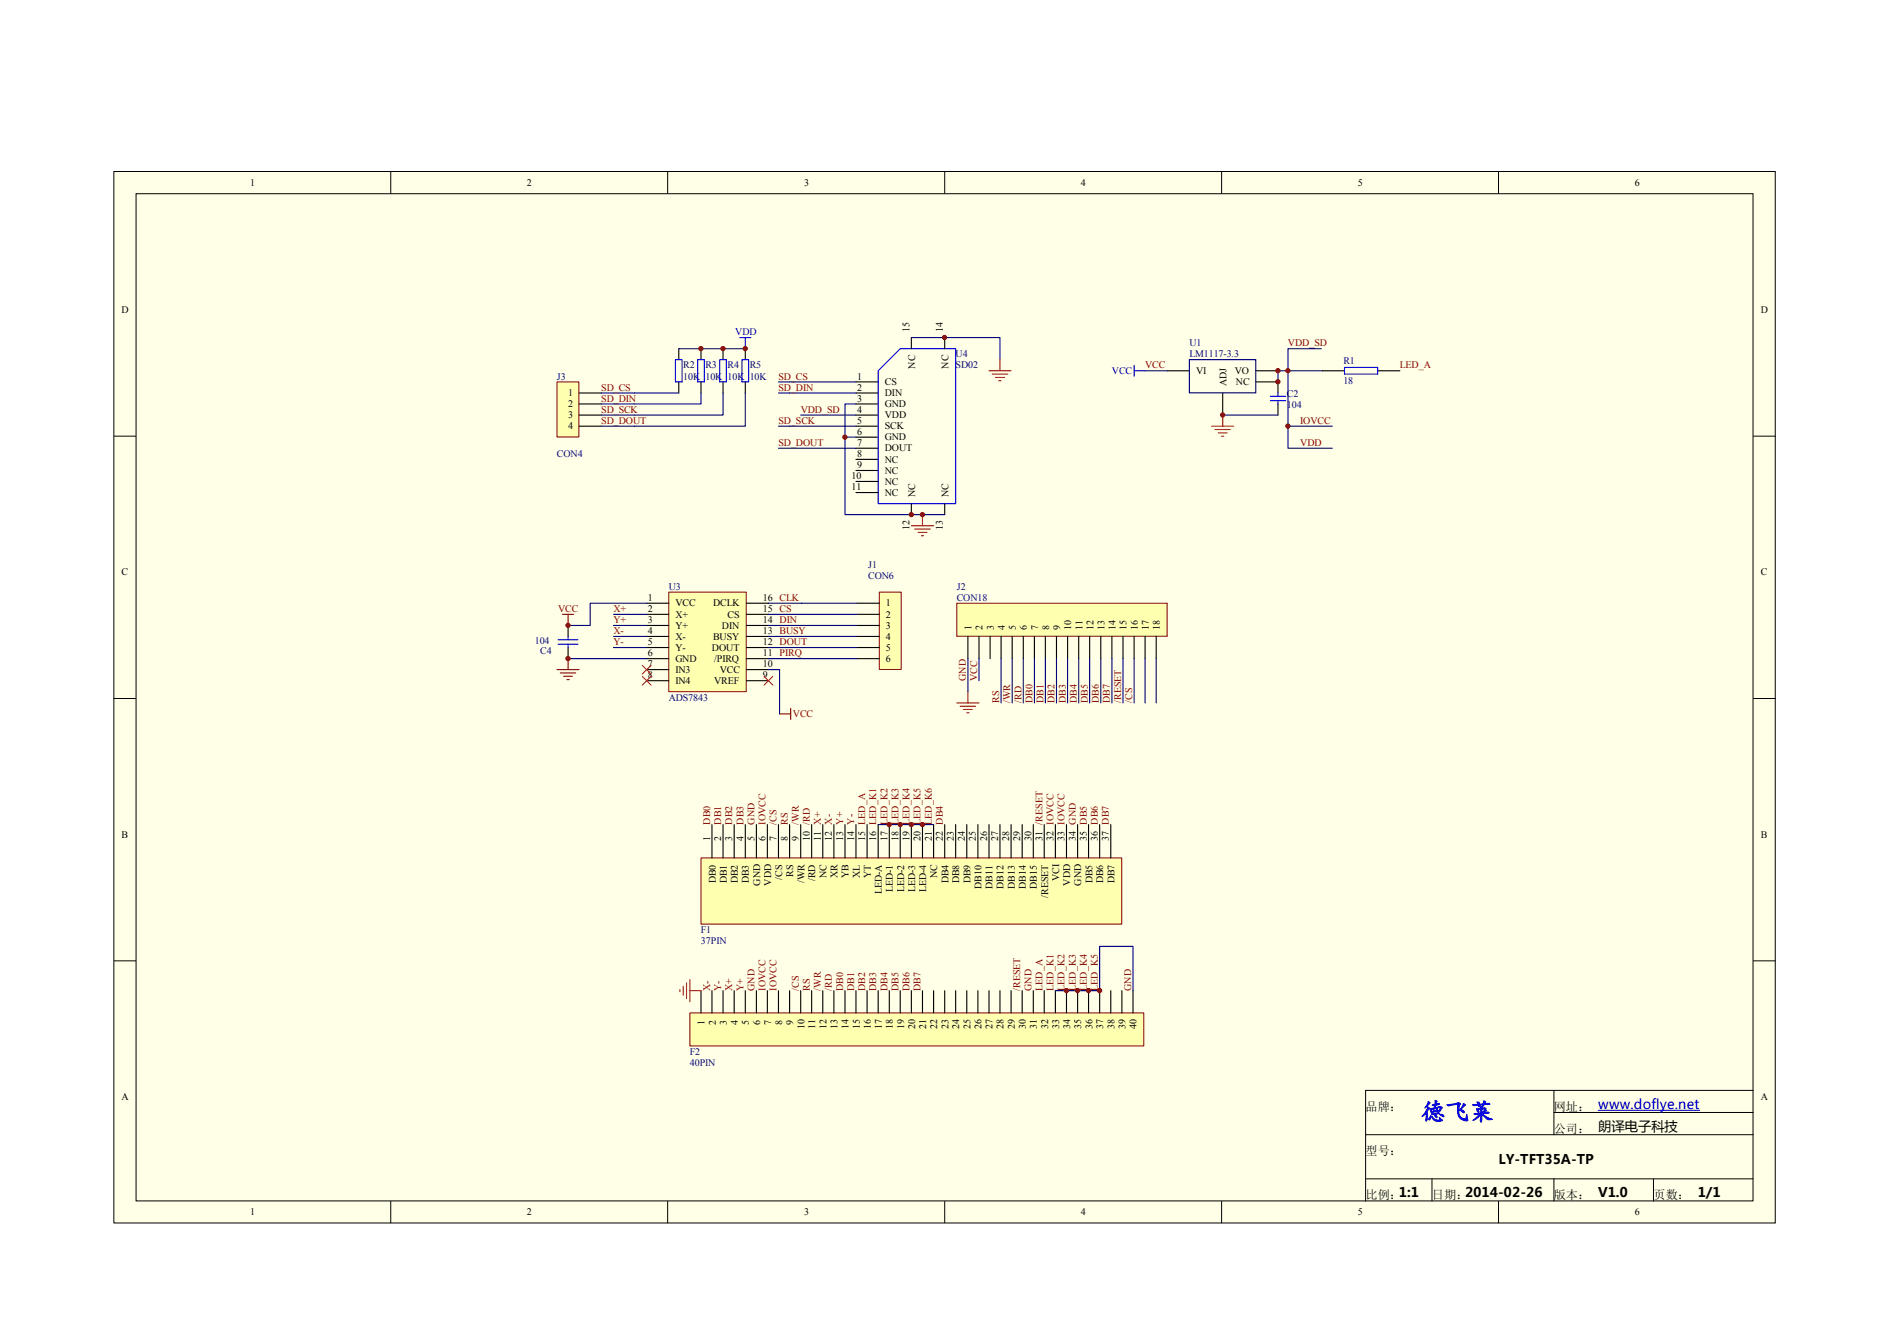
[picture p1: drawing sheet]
<svg xmlns="http://www.w3.org/2000/svg" width="420mm" height="297mm" viewBox="0 0 420 297" stroke-linecap="round" stroke-linejoin="round" font-family="sans-serif">
<path d="M25.3 38.1h369.1v233.6h-369.1z" fill="#ffffe8"/>
<g fill="none" stroke="#000" stroke-width=".22">
<path d="M25.3 38.1h369.1v233.6h-369.1zM86.8 38.1v4.9M148.3 38.1v4.9M209.9 38.1v4.9M271.4 38.1v4.9M333 38.1v4.9M30.2 43h359.3v223.8h-359.3zM25.3 96.9h4.9M389.5 96.9h5M25.3 155.2h4.9M389.5 155.2h5M25.3 213.5h4.9"/>
<path d="M389.5 213.5h5M86.8 266.8v4.9M148.3 266.8v4.9M209.9 266.8v4.9M271.4 266.8v4.9M333 266.8v4.9"/>
</g>
<path d="M212.6 134.1h46.7v7.3h-46.7z" fill="#ffffb0"/>
<path d="M212.6 134h46.7v7.4h-46.7z" fill="none" stroke="#800000" stroke-width=".22"/>
<g fill="none" stroke="#000" stroke-width=".25">
<path d="M259.4 82.4h4.9M271.7 87.3v4.9M279 82.4h5M279 84.8h5v2.5M284 89.7v2.5M215.1 141.4v4.9M217.5 141.4v4.9M220 141.4v4.9M222.4 141.4v4.9M224.9 141.4v4.9M227.4 141.4v4.9M229.8 141.4v4.9"/>
<path d="M232.3 141.4v4.9M234.7 141.4v4.9M237.2 141.4v4.9M239.7 141.4v4.9M242.1 141.4v4.9M244.6 141.4v4.9M247.1 141.4v4.9M249.5 141.4v4.9M252 141.4v4.9M254.4 141.4v4.9M256.9 141.4v4.9"/>
</g>
<path d="M212.6 156.2h4.9M213.3 156.9h3.5M214.1 157.6h1.9M214.8 158.4h.5M215.1 153.7v2.5" fill="none" stroke="#f00" stroke-width=".25"/>
<g fill="none" stroke="#000080" stroke-width=".25">
<path d="M264.3 79.9h14.7v7.4h-14.7zM254.4 82.4h5M284 82.4h9.8M215.1 146.3v7.4M217.5 146.3v4.9M222.4 146.3v9.9M224.9 146.3v9.9M227.4 146.3v9.9M229.8 146.3v9.9M232.3 146.3v9.9M234.7 146.3v9.9M237.2 146.3v9.9"/>
<path d="M239.7 146.3v9.9M242.1 146.3v9.9M244.6 146.3v9.9M247.1 146.3v9.9M249.5 146.3v9.9M252 146.3v9.9M254.4 146.3v9.9M256.9 146.3v9.9"/>
</g>
<path d="M282.3 89h3.4M282.3 88.1h3.4M284 87.3v.8M284 89v.7" fill="none" stroke="#00f" stroke-width=".25"/>
<path d="M148.6 131.6h17.2v22.1h-17.2z" fill="#ffffb0"/>
<path d="M148.6 131.6h17.2v22.1h-17.2z" fill="none" stroke="#800000" stroke-width=".22"/>
<g fill="none" stroke="#000" stroke-width=".25">
<path d="M293.8 82.4h4.9M306.1 82.4h4.9M126.2 139v2.4M143.7 134h4.9M143.7 136.5h4.9M143.7 139h4.9M165.8 134h4.9M165.8 136.5h4.9M165.8 139h4.9M126.2 143.9v2.4M143.7 141.4h4.9M143.7 143.9h4.9"/>
<path d="M143.7 146.3h4.9M143.7 148.8h4.9M143.7 151.2h4.9M165.8 141.4h4.9M165.8 143.9h4.9M165.8 146.3h4.9M165.8 148.8h4.9M165.8 151.2h4.9"/>
</g>
<path d="M136.3 136.5h7.4M136.3 139h7.4M170.7 136.5h7.5M170.7 139h7.5M170.7 134h7.5M136.3 141.4h7.4M136.3 143.9h7.4M170.7 148.8h2.5v9.8M170.7 141.4h7.5M170.7 143.9h7.5M170.7 146.3h19.7" fill="none" stroke="#000080" stroke-width=".25"/>
<path d="M298.7 81.6h7.4v1.5h-7.4zM124 143.1h4.4M124 142.1h4.4M126.2 141.4v.7M126.2 143.1v.8" fill="none" stroke="#00f" stroke-width=".25"/>
<path d="M125 136.5h2.4M126.2 136.5v2.5M123.8 148.8h4.9M124.5 149.5h3.4M125.2 150.2h2M126 151h.5M126.2 146.3v2.5M173.2 158.6h2.5M175.7 157.4v2.4" fill="none" stroke="#800000" stroke-width=".25"/>
<path d="M142.7 147.8l2 2M142.7 150.2l2 2M144.7 147.8l-2 2M144.7 150.2l-2 2M169.8 150.2l1.9 2M171.7 150.2l-1.9 2" fill="none" stroke="#f00" stroke-width=".22"/>
<path d="M195.4 131.6h4.8v17.1h-4.8z" fill="#ffffb0"/>
<path d="M195.4 131.6h4.8v17.1h-4.8z" fill="none" stroke="#800000" stroke-width=".22"/>
<g fill="none" stroke="#000" stroke-width=".25">
<path d="M202.5 75v2.5M209.9 75v2.5M190.2 84.8h4.9M190.2 87.3h4.9M190.2 89.7h4.9M190.2 92.2h4.9M190.2 94.7h4.9M190.2 97.1h4.9M190.2 99.6h4.9M190.2 102.1h4.9M190.2 104.5h4.9M190.2 107h4.9"/>
<path d="M190.2 109.4h4.9M202.5 111.9v2.4M209.9 111.9v2.4M190.4 134h5M190.4 136.5h5M190.4 139h5M190.4 141.4h5M190.4 143.9h5M190.4 146.3h5"/>
</g>
<path d="M202.5 75h19.7v4.9M173 99.6h17.2M175.4 84.8h14.8M175.4 87.3h14.8M177.9 92.2h12.3M187.7 97.1v17.2h22.2M190.2 89.7h-2.5v7.4h2.5M178.2 134h12.2M178.2 136.5h12.2M178.2 139h12.2M178.2 141.4h12.2M178.2 143.9h12.2" fill="none" stroke="#000080" stroke-width=".25"/>
<path d="M195.1 82.4l4.9-4.9h12.3v34.4h-17.2z" fill="none" stroke="#00f" stroke-width=".25"/>
<path d="M222.2 79.9v2.5M219.7 82.4h4.9M220.5 83.1h3.4M221.2 83.9h2M221.9 84.6h.5M202.5 116.8h4.9M203.2 117.5h3.5M204 118.3h2M204.7 119h.5M205 114.3v2.5" fill="none" stroke="#f00" stroke-width=".25"/>
<path d="M123.8 84.9h4.8v12.2h-4.8z" fill="#ffffb0"/>
<path d="M123.8 84.8h4.8v12.3h-4.8z" fill="none" stroke="#800000" stroke-width=".22"/>
<path d="M150.8 77.5v2.4M155.8 77.5v2.4M160.7 77.5v2.4M165.6 77.5v2.4M128.7 87.3h4.9M128.7 89.7h4.9M128.7 92.2h4.9M128.7 94.7h4.9M150.8 84.8v2.5M155.8 84.8v2.5M160.7 84.8v2.5M165.6 84.8v2.5" fill="none" stroke="#000" stroke-width=".25"/>
<g fill="none" stroke="#000080" stroke-width=".25">
<path d="M150.8 77.5h14.8M293.6 77.5h-7.4v17.2h9.8M133.6 87.3h17.2M155.8 87.3v2.4h-22.2M160.7 87.3v4.9h-27.1M165.6 87.3v7.4h-32M173 84.8h2.4M173 87.3h2.4M173 94.7h17.2M271.7 92.2h12.3M284 82.4v2.4M286.2 94.7v4.9h9.8"/>
<path d="M143.7 134h-12.6v5h-4.9M126.2 146.3h17.5"/>
</g>
<path d="M150.1 79.9h1.5v4.9h-1.5zM155 79.9h1.5v4.9h-1.5zM159.9 79.9h1.5v4.9h-1.5zM164.4 75h2.4M164.9 79.9h1.4v4.9h-1.4zM165.6 75v2.5M252 81.1v2.5M252 82.4h2.4" fill="none" stroke="#00f" stroke-width=".25"/>
<path d="M269.2 94.7h4.9M269.9 95.4h3.5M270.7 96.2h2M271.4 96.9h.5M271.7 92.2v2.5" fill="none" stroke="#f00" stroke-width=".25"/>
<path d="M155.8 190.6h93.4v14.7h-93.4z" fill="#ffffb0"/>
<path d="M155.8 190.6h93.4v14.7h-93.4z" fill="none" stroke="#800000" stroke-width=".22"/>
<g fill="none" stroke="#000" stroke-width=".25">
<path d="M158.2 183.2v7.4M160.7 183.2v7.4M163.1 183.2v7.4M165.6 183.2v7.4M168.1 183.2v7.4M170.5 183.2v7.4M173 183.2v7.4M175.4 183.2v7.4M177.9 183.2v7.4M180.3 183.2v7.4M182.8 183.2v7.4M185.3 183.2v7.4"/>
<path d="M187.7 183.2v7.4M190.2 183.2v7.4M192.7 183.2v7.4M195.1 183.2v7.4M197.6 183.2v7.4M200 183.2v7.4M202.5 183.2v7.4M205 183.2v7.4M207.4 183.2v7.4M209.9 183.2v7.4M212.3 183.2v7.4M214.8 183.2v7.4"/>
<path d="M217.3 183.2v7.4M219.7 183.2v7.4M222.2 183.2v7.4M224.6 183.2v7.4M227.1 183.2v7.4M229.6 183.2v7.4M232 183.2v7.4M234.5 183.2v7.4M237 183.2v7.4M239.4 183.2v7.4M241.9 183.2v7.4M244.3 183.2v7.4"/>
<path d="M246.8 183.2v7.4"/>
</g>
<g fill="#800000" stroke="#800000" stroke-width=".22">
<circle cx="283.9" cy="82.4" r=".48"/>
<circle cx="271.7" cy="92.2" r=".48"/>
<circle cx="283.9" cy="84.8" r=".48"/>
<circle cx="126.2" cy="146.3" r=".48"/>
<circle cx="126.2" cy="138.9" r=".48"/>
<circle cx="202.5" cy="114.3" r=".47"/>
<circle cx="209.9" cy="75" r=".47"/>
<circle cx="187.7" cy="97.1" r=".47"/>
<circle cx="205" cy="114.3" r=".47"/>
<circle cx="286.2" cy="82.4" r=".48"/>
<circle cx="286.2" cy="94.7" r=".48"/>
<circle cx="155.7" cy="77.4" r=".48"/>
<circle cx="160.6" cy="77.4" r=".48"/>
<circle cx="165.6" cy="77.4" r=".48"/>
</g>
<path d="M153.3 225.1h100.8v7.3h-100.8z" fill="#ffffb0"/>
<path d="M153.3 225h100.8v7.4h-100.8z" fill="none" stroke="#800000" stroke-width=".22"/>
<g fill="none" stroke="#000" stroke-width=".25">
<path d="M155.8 220.1v4.9M158.2 220.1v4.9M160.7 220.1v4.9M163.1 220.1v4.9M165.6 220.1v4.9M168.1 220.1v4.9M170.5 220.1v4.9M173 220.1v4.9M175.4 220.1v4.9M177.9 220.1v4.9M180.3 220.1v4.9M182.8 220.1v4.9"/>
<path d="M185.3 220.1v4.9M187.7 220.1v4.9M190.2 220.1v4.9M192.7 220.1v4.9M195.1 220.1v4.9M197.6 220.1v4.9M200 220.1v4.9M202.5 220.1v4.9M205 220.1v4.9M207.4 220.1v4.9M209.9 220.1v4.9M212.3 220.1v4.9"/>
<path d="M214.8 220.1v4.9M217.3 220.1v4.9M219.7 220.1v4.9M222.2 220.1v4.9M224.6 220.1v4.9M227.1 220.1v4.9M229.6 220.1v4.9M232 220.1v4.9M234.5 220.1v4.9M237 220.1v4.9M239.4 220.1v4.9M241.9 220.1v4.9"/>
<path d="M244.3 220.1v4.9M246.8 220.1v4.9M249.3 220.1v4.9M251.7 220.1v4.9"/>
</g>
<path d="M151.1 219.9v.4M151.8 219.1v2M152.5 218.4v3.4M153.3 217.6v5M153.3 220.1h2.5" fill="none" stroke="#f00" stroke-width=".25"/>
<path d="M195.1 183.2h12.3M234.5 220.1h9.8v-9.8h7.4v9.8" fill="none" stroke="#000080" stroke-width=".25"/>
<path d="M303.4 252.1h86.1M345.3 242.3v9.8M345.3 247.2h44.2M389.5 242.3h-86.1v24.5M303.4 261.9h86.1M318.2 261.9v4.9M345.3 261.9v4.9M367.4 261.9v4.9" fill="none" stroke="#000" stroke-width=".22"/>
<path d="M355.1 246.7h22.5" fill="none" stroke="#00f" stroke-width=".22"/>
<g fill="#800000" stroke="#800000" stroke-width=".22">
<circle cx="197.6" cy="183.2" r=".47"/>
<circle cx="200" cy="183.2" r=".46"/>
<circle cx="202.5" cy="183.2" r=".47"/>
<circle cx="205" cy="183.2" r=".47"/>
<circle cx="236.9" cy="220.1" r=".48"/>
<circle cx="239.4" cy="220.1" r=".48"/>
<circle cx="241.9" cy="220.1" r=".47"/>
<circle cx="244.3" cy="220.1" r=".48"/>
</g>
<text font-size="5.4" fill="#00f" x="315.7" y="248.8">德飞莱</text>
<text font-size="3" x="333" y="258.7">LY-TFT35A-TP</text>
<g font-size="2.7">
<text x="303.4" y="246.8">品牌：</text>
<text x="345.3" y="246.8">网址： www.doflye.net</text>
<text x="345.3" y="251.7">公司： 朗译电子科技</text>
<text x="303.4" y="256.6">型号：</text>
<text x="303.4" y="266.5">比例：1:1</text>
<text x="318.2" y="266.5">日期：2014-02-26</text>
<text x="345.3" y="266.5">版本： V1.0</text>
<text x="367.4" y="266.5">页数： 1/1</text>
</g>
<g font-size="2.2">
<text x="55.6" y="41.3">1</text>
<text x="117.1" y="41.3">2</text>
<text x="178.6" y="41.3">3</text>
<text x="240.2" y="41.3">4</text>
<text x="301.7" y="41.3">5</text>
<text x="363.2" y="41.3">6</text>
<text x="27" y="69.6">D</text>
<text x="391.3" y="69.6">D</text>
<text x="202.1" y="73.8" transform="rotate(-90 202.1 73.8)">15</text>
<text x="209.5" y="73.8" transform="rotate(-90 209.5 73.8)">14</text>
<text x="203.3" y="81.9" transform="rotate(-90 203.3 81.9)">NC</text>
<text x="210.7" y="81.9" transform="rotate(-90 210.7 81.9)">NC</text>
<text x="265.7" y="83.1">VI</text>
<text x="274.4" y="83.1">VO</text>
<text x="126.2" y="88">1</text>
<text x="190.4" y="84.3">1</text>
<text x="190.4" y="86.8">2</text>
<text x="190.4" y="89.3">3</text>
<text x="196.6" y="85.5">CS</text>
<text x="196.6" y="88">DIN</text>
<text x="272.5" y="85.8" transform="rotate(-90 272.5 85.8)">ADJ</text>
<text x="274.6" y="85.5">NC</text>
<text x="126.2" y="90.5">2</text>
<text x="126.2" y="92.9">3</text>
<text x="126.2" y="95.4">4</text>
<text x="190.4" y="91.7">4</text>
<text x="190.4" y="94.2">5</text>
<text x="196.6" y="90.5">GND</text>
<text x="196.6" y="92.9">VDD</text>
<text x="196.6" y="95.4">SCK</text>
<text x="190.4" y="96.6">6</text>
<text x="190.4" y="99.1">7</text>
<text x="190.4" y="101.5">8</text>
<text x="196.6" y="97.9">GND</text>
<text x="196.6" y="100.3">DOUT</text>
<text x="189.2" y="106.5">10</text>
<text x="190.4" y="104">9</text>
<text x="196.6" y="102.8">NC</text>
<text x="196.6" y="105.2">NC</text>
<text x="196.6" y="107.7">NC</text>
<text x="189.2" y="108.9">11</text>
<text x="196.6" y="110.1">NC</text>
<text x="203.3" y="110.4" transform="rotate(-90 203.3 110.4)">NC</text>
<text x="210.7" y="110.4" transform="rotate(-90 210.7 110.4)">NC</text>
<text x="202.1" y="117.8" transform="rotate(-90 202.1 117.8)">12</text>
<text x="209.5" y="117.8" transform="rotate(-90 209.5 117.8)">13</text>
<text x="27" y="127.8">C</text>
<text x="391.3" y="127.8">C</text>
<text x="143.9" y="133.5">1</text>
<text x="143.9" y="136">2</text>
<text x="150.1" y="134.7">VCC</text>
<text x="150.1" y="137.2">X+</text>
<text x="158.4" y="134.7">DCLK</text>
<text x="161.6" y="137.2">CS</text>
<text x="169.5" y="136">15 CS</text>
<text x="169.5" y="133.5">16 CLK</text>
<text x="196.8" y="134.7">1</text>
<text x="196.8" y="137.2">2</text>
<text x="143.9" y="138.4">3</text>
<text x="143.9" y="140.9">4</text>
<text x="143.9" y="143.3">5</text>
<text x="150.1" y="139.7">Y+</text>
<text x="150.1" y="142.1">X-</text>
<text x="158.4" y="142.1">BUSY</text>
<text x="160.4" y="139.7">DIN</text>
<text x="169.5" y="143.3">12 DOUT</text>
<text x="169.5" y="140.9">13 BUSY</text>
<text x="169.5" y="138.4">14 DIN</text>
<text x="196.8" y="139.7">3</text>
<text x="196.8" y="142.1">4</text>
<text x="215.9" y="139.9" transform="rotate(-90 215.9 139.9)">1</text>
<text x="218.3" y="139.9" transform="rotate(-90 218.3 139.9)">2</text>
<text x="220.8" y="139.9" transform="rotate(-90 220.8 139.9)">3</text>
<text x="223.2" y="139.9" transform="rotate(-90 223.2 139.9)">4</text>
<text x="225.7" y="139.9" transform="rotate(-90 225.7 139.9)">5</text>
<text x="228.2" y="139.9" transform="rotate(-90 228.2 139.9)">6</text>
<text x="230.6" y="139.9" transform="rotate(-90 230.6 139.9)">7</text>
<text x="233.1" y="139.9" transform="rotate(-90 233.1 139.9)">8</text>
<text x="235.5" y="139.9" transform="rotate(-90 235.5 139.9)">9</text>
<text x="238" y="139.9" transform="rotate(-90 238 139.9)">10</text>
<text x="240.5" y="139.9" transform="rotate(-90 240.5 139.9)">11</text>
<text x="243" y="139.9" transform="rotate(-90 243 139.9)">12</text>
<text x="245.4" y="139.9" transform="rotate(-90 245.4 139.9)">13</text>
<text x="247.9" y="139.9" transform="rotate(-90 247.9 139.9)">14</text>
<text x="250.3" y="139.9" transform="rotate(-90 250.3 139.9)">15</text>
<text x="252.8" y="139.9" transform="rotate(-90 252.8 139.9)">16</text>
<text x="255.2" y="139.9" transform="rotate(-90 255.2 139.9)">17</text>
<text x="257.7" y="139.9" transform="rotate(-90 257.7 139.9)">18</text>
<text x="143.9" y="145.8">6</text>
<text x="143.9" y="148.3">7</text>
<text x="150.1" y="144.6">Y-</text>
<text x="150.1" y="147">GND</text>
<text x="150.1" y="149.5">IN3</text>
<text x="158.2" y="144.6">DOUT</text>
<text x="158.7" y="147">/PIRQ</text>
<text x="159.9" y="149.5">VCC</text>
<text x="169.5" y="148.3">10</text>
<text x="169.5" y="145.8">11 PIRQ</text>
<text x="196.8" y="144.6">5</text>
<text x="196.8" y="147">6</text>
<text x="143.9" y="150.7">8</text>
<text x="150.1" y="151.9">IN4</text>
<text x="158.7" y="151.9">VREF</text>
<text x="169.5" y="150.7">9</text>
<text x="27" y="186.1">B</text>
<text x="157.8" y="186.9" transform="rotate(-90 157.8 186.9)">1</text>
<text x="160.2" y="186.9" transform="rotate(-90 160.2 186.9)">2</text>
<text x="162.7" y="186.9" transform="rotate(-90 162.7 186.9)">3</text>
<text x="165.2" y="186.9" transform="rotate(-90 165.2 186.9)">4</text>
<text x="167.6" y="186.9" transform="rotate(-90 167.6 186.9)">5</text>
<text x="170.1" y="186.9" transform="rotate(-90 170.1 186.9)">6</text>
<text x="172.5" y="186.9" transform="rotate(-90 172.5 186.9)">7</text>
<text x="175" y="186.9" transform="rotate(-90 175 186.9)">8</text>
<text x="177.5" y="186.9" transform="rotate(-90 177.5 186.9)">9</text>
<text x="180" y="186.9" transform="rotate(-90 180 186.9)">10 /RD</text>
<text x="182.4" y="186.9" transform="rotate(-90 182.4 186.9)">11 X+</text>
<text x="184.9" y="186.9" transform="rotate(-90 184.9 186.9)">12 X-</text>
<text x="187.3" y="186.9" transform="rotate(-90 187.3 186.9)">13 Y+</text>
<text x="189.8" y="186.9" transform="rotate(-90 189.8 186.9)">14 Y-</text>
<text x="192.2" y="186.9" transform="rotate(-90 192.2 186.9)">15 LED_A</text>
<text x="194.7" y="186.9" transform="rotate(-90 194.7 186.9)">16 LED_K1</text>
<text x="197.2" y="186.9" transform="rotate(-90 197.2 186.9)">17</text>
<text x="199.6" y="186.9" transform="rotate(-90 199.6 186.9)">18</text>
<text x="202.1" y="186.9" transform="rotate(-90 202.1 186.9)">19</text>
<text x="204.5" y="186.9" transform="rotate(-90 204.5 186.9)">20</text>
<text x="207" y="186.9" transform="rotate(-90 207 186.9)">21</text>
<text x="209.5" y="186.9" transform="rotate(-90 209.5 186.9)">22 DB4</text>
<text x="211.9" y="186.9" transform="rotate(-90 211.9 186.9)">23</text>
<text x="214.4" y="186.9" transform="rotate(-90 214.4 186.9)">24</text>
<text x="216.9" y="186.9" transform="rotate(-90 216.9 186.9)">25</text>
<text x="219.3" y="186.9" transform="rotate(-90 219.3 186.9)">26</text>
<text x="221.8" y="186.9" transform="rotate(-90 221.8 186.9)">27</text>
<text x="224.2" y="186.9" transform="rotate(-90 224.2 186.9)">28</text>
<text x="226.7" y="186.9" transform="rotate(-90 226.7 186.9)">29</text>
<text x="229.2" y="186.9" transform="rotate(-90 229.2 186.9)">30</text>
<text x="231.6" y="186.9" transform="rotate(-90 231.6 186.9)">31 /RESET</text>
<text x="234.1" y="186.9" transform="rotate(-90 234.1 186.9)">32 IOVCC</text>
<text x="236.5" y="186.9" transform="rotate(-90 236.5 186.9)">33 IOVCC</text>
<text x="239" y="186.9" transform="rotate(-90 239 186.9)">34 GND</text>
<text x="241.5" y="186.9" transform="rotate(-90 241.5 186.9)">35 DB5</text>
<text x="243.9" y="186.9" transform="rotate(-90 243.9 186.9)">36 DB6</text>
<text x="246.4" y="186.9" transform="rotate(-90 246.4 186.9)">37 DB7</text>
<text x="391.3" y="186.1">B</text>
<text x="159" y="196.3" transform="rotate(-90 159 196.3)">DB0</text>
<text x="161.5" y="196.3" transform="rotate(-90 161.5 196.3)">DB1</text>
<text x="163.9" y="196.3" transform="rotate(-90 163.9 196.3)">DB2</text>
<text x="166.4" y="196.3" transform="rotate(-90 166.4 196.3)">DB3</text>
<text x="168.9" y="196.7" transform="rotate(-90 168.9 196.7)">GND</text>
<text x="171.3" y="196.7" transform="rotate(-90 171.3 196.7)">VDD</text>
<text x="173.8" y="195.5" transform="rotate(-90 173.8 195.5)">/CS</text>
<text x="176.2" y="194.8" transform="rotate(-90 176.2 194.8)">RS</text>
<text x="178.7" y="196.3" transform="rotate(-90 178.7 196.3)">/WR</text>
<text x="181.2" y="195.8" transform="rotate(-90 181.2 195.8)">/RD</text>
<text x="183.6" y="195" transform="rotate(-90 183.6 195)">NC</text>
<text x="186.1" y="195" transform="rotate(-90 186.1 195)">XR</text>
<text x="188.6" y="195" transform="rotate(-90 188.6 195)">YB</text>
<text x="191" y="195" transform="rotate(-90 191 195)">XL</text>
<text x="193.5" y="195" transform="rotate(-90 193.5 195)">YT</text>
<text x="208.2" y="195" transform="rotate(-90 208.2 195)">NC</text>
<text x="210.7" y="196.3" transform="rotate(-90 210.7 196.3)">DB4</text>
<text x="213.1" y="196.3" transform="rotate(-90 213.1 196.3)">DB8</text>
<text x="215.6" y="196.3" transform="rotate(-90 215.6 196.3)">DB9</text>
<text x="218.1" y="197.5" transform="rotate(-90 218.1 197.5)">DB10</text>
<text x="220.6" y="197.5" transform="rotate(-90 220.6 197.5)">DB11</text>
<text x="223" y="197.5" transform="rotate(-90 223 197.5)">DB12</text>
<text x="225.5" y="197.5" transform="rotate(-90 225.5 197.5)">DB13</text>
<text x="227.9" y="197.5" transform="rotate(-90 227.9 197.5)">DB14</text>
<text x="230.4" y="197.5" transform="rotate(-90 230.4 197.5)">DB15</text>
<text x="235.3" y="195.8" transform="rotate(-90 235.3 195.8)">VCI</text>
<text x="237.8" y="196.7" transform="rotate(-90 237.8 196.7)">VDD</text>
<text x="240.2" y="196.7" transform="rotate(-90 240.2 196.7)">GND</text>
<text x="242.7" y="196.3" transform="rotate(-90 242.7 196.3)">DB5</text>
<text x="245.1" y="196.3" transform="rotate(-90 245.1 196.3)">DB6</text>
<text x="247.6" y="196.3" transform="rotate(-90 247.6 196.3)">DB7</text>
<text x="195.9" y="198.7" transform="rotate(-90 195.9 198.7)">LED-A</text>
<text x="198.4" y="198.2" transform="rotate(-90 198.4 198.2)">LED-1</text>
<text x="200.9" y="198.2" transform="rotate(-90 200.9 198.2)">LED-2</text>
<text x="203.3" y="198.2" transform="rotate(-90 203.3 198.2)">LED-3</text>
<text x="205.8" y="198.2" transform="rotate(-90 205.8 198.2)">LED-4</text>
<text x="232.9" y="199.5" transform="rotate(-90 232.9 199.5)">/RESET</text>
<text x="156.6" y="227.7" transform="rotate(-90 156.6 227.7)">1</text>
<text x="159" y="227.7" transform="rotate(-90 159 227.7)">2</text>
<text x="161.5" y="227.7" transform="rotate(-90 161.5 227.7)">3</text>
<text x="163.9" y="227.7" transform="rotate(-90 163.9 227.7)">4</text>
<text x="166.4" y="227.7" transform="rotate(-90 166.4 227.7)">5</text>
<text x="168.9" y="227.7" transform="rotate(-90 168.9 227.7)">6</text>
<text x="171.3" y="227.7" transform="rotate(-90 171.3 227.7)">7</text>
<text x="173.8" y="227.7" transform="rotate(-90 173.8 227.7)">8</text>
<text x="176.2" y="227.7" transform="rotate(-90 176.2 227.7)">9</text>
<text x="178.7" y="228.7" transform="rotate(-90 178.7 228.7)">10</text>
<text x="181.2" y="228.7" transform="rotate(-90 181.2 228.7)">11</text>
<text x="183.6" y="228.7" transform="rotate(-90 183.6 228.7)">12</text>
<text x="186.1" y="228.7" transform="rotate(-90 186.1 228.7)">13</text>
<text x="188.6" y="228.7" transform="rotate(-90 188.6 228.7)">14</text>
<text x="191" y="228.7" transform="rotate(-90 191 228.7)">15</text>
<text x="193.5" y="228.7" transform="rotate(-90 193.5 228.7)">16</text>
<text x="195.9" y="228.7" transform="rotate(-90 195.9 228.7)">17</text>
<text x="198.4" y="228.7" transform="rotate(-90 198.4 228.7)">18</text>
<text x="200.9" y="228.7" transform="rotate(-90 200.9 228.7)">19</text>
<text x="203.3" y="228.7" transform="rotate(-90 203.3 228.7)">20</text>
<text x="205.8" y="228.7" transform="rotate(-90 205.8 228.7)">21</text>
<text x="208.2" y="228.7" transform="rotate(-90 208.2 228.7)">22</text>
<text x="210.7" y="228.7" transform="rotate(-90 210.7 228.7)">23</text>
<text x="213.1" y="228.7" transform="rotate(-90 213.1 228.7)">24</text>
<text x="215.6" y="228.7" transform="rotate(-90 215.6 228.7)">25</text>
<text x="218.1" y="228.7" transform="rotate(-90 218.1 228.7)">26</text>
<text x="220.6" y="228.7" transform="rotate(-90 220.6 228.7)">27</text>
<text x="223" y="228.7" transform="rotate(-90 223 228.7)">28</text>
<text x="225.5" y="228.7" transform="rotate(-90 225.5 228.7)">29</text>
<text x="227.9" y="228.7" transform="rotate(-90 227.9 228.7)">30</text>
<text x="230.4" y="228.7" transform="rotate(-90 230.4 228.7)">31</text>
<text x="232.9" y="228.7" transform="rotate(-90 232.9 228.7)">32</text>
<text x="235.3" y="228.7" transform="rotate(-90 235.3 228.7)">33</text>
<text x="237.8" y="228.7" transform="rotate(-90 237.8 228.7)">34</text>
<text x="240.2" y="228.7" transform="rotate(-90 240.2 228.7)">35</text>
<text x="242.7" y="228.7" transform="rotate(-90 242.7 228.7)">36</text>
<text x="245.1" y="228.7" transform="rotate(-90 245.1 228.7)">37</text>
<text x="247.6" y="228.7" transform="rotate(-90 247.6 228.7)">38</text>
<text x="250.1" y="228.7" transform="rotate(-90 250.1 228.7)">39</text>
<text x="252.6" y="228.7" transform="rotate(-90 252.6 228.7)">40</text>
<text x="27" y="244.4">A</text>
<text x="391.3" y="244.4">A</text>
<text x="55.6" y="270">1</text>
<text x="117.1" y="270">2</text>
<text x="178.6" y="270">3</text>
<text x="240.2" y="270">4</text>
<text x="301.7" y="270">5</text>
<text x="363.2" y="270">6</text>
</g>
<g font-size="2.2" fill="#00f">
<text x="163.4" y="74.5">VDD</text>
<text x="247.1" y="83.1">VCC</text>
</g>
<g font-size="2.2" fill="#000080">
<text x="264.3" y="76.9">U1</text>
<text x="151.8" y="81.8">R2</text>
<text x="156.7" y="81.8">R3</text>
<text x="161.6" y="81.8">R4</text>
<text x="166.6" y="81.8">R5</text>
<text x="212.3" y="79.4">U4</text>
<text x="212.3" y="81.8">SD02</text>
<text x="264.3" y="79.4">LM1117-3.3</text>
<text x="298.5" y="80.9">R1</text>
<text x="123.8" y="84.3">J3</text>
<text x="151.8" y="84.3">10K</text>
<text x="156.7" y="84.3">10K</text>
<text x="161.6" y="84.3">10K</text>
<text x="166.6" y="84.3">10K</text>
<text x="285.9" y="88.3">C2</text>
<text x="298.5" y="85.3">18</text>
<text x="285.9" y="90.7">104</text>
<text x="123.8" y="101.5">CON4</text>
<text x="148.6" y="131.1">U3</text>
<text x="192.9" y="126.1">J1</text>
<text x="192.9" y="128.6">CON6</text>
<text x="212.6" y="131.1">J2</text>
<text x="212.6" y="133.5">CON18</text>
<text x="118.8" y="143.1">104</text>
<text x="120.1" y="145.3">C4</text>
<text x="148.6" y="155.6">ADS7843</text>
<text x="155.8" y="207.3">F1</text>
<text x="155.8" y="209.8">37PIN</text>
<text x="153.3" y="234.4">F2</text>
<text x="153.3" y="236.8">40PIN</text>
</g>
<g font-size="2.2" fill="#800000">
<text x="286.2" y="76.9">VDD_SD</text>
<text x="254.4" y="81.8">VCC</text>
<text x="311" y="81.8">LED_A</text>
<text x="133.6" y="89.3">SD_DIN</text>
<text x="133.6" y="86.8">SD_CS</text>
<text x="173" y="84.3">SD_CS</text>
<text x="173" y="86.8">SD_DIN</text>
<text x="133.6" y="94.2">SD_DOUT</text>
<text x="133.6" y="91.7">SD_SCK</text>
<text x="173" y="94.2">SD_SCK</text>
<text x="177.9" y="91.7">VDD_SD</text>
<text x="288.9" y="94.2">IOVCC</text>
<text x="173" y="99.1">SD_DOUT</text>
<text x="288.9" y="99.1">VDD</text>
<text x="124" y="136">VCC</text>
<text x="136.3" y="136">X+</text>
<text x="136.3" y="138.4">Y+</text>
<text x="136.3" y="140.9">X-</text>
<text x="136.3" y="143.3">Y-</text>
<text x="214.6" y="151.2" transform="rotate(-90 214.6 151.2)">GND</text>
<text x="217.1" y="151.2" transform="rotate(-90 217.1 151.2)">VCC</text>
<text x="176.2" y="159.3">VCC</text>
<text x="222" y="156.2" transform="rotate(-90 222 156.2)">RS</text>
<text x="224.5" y="156.2" transform="rotate(-90 224.5 156.2)">/WR</text>
<text x="226.9" y="156.2" transform="rotate(-90 226.9 156.2)">/RD</text>
<text x="229.4" y="156.2" transform="rotate(-90 229.4 156.2)">DB0</text>
<text x="231.9" y="156.2" transform="rotate(-90 231.9 156.2)">DB1</text>
<text x="234.3" y="156.2" transform="rotate(-90 234.3 156.2)">DB2</text>
<text x="236.8" y="156.2" transform="rotate(-90 236.8 156.2)">DB3</text>
<text x="239.3" y="156.2" transform="rotate(-90 239.3 156.2)">DB4</text>
<text x="241.7" y="156.2" transform="rotate(-90 241.7 156.2)">DB5</text>
<text x="244.2" y="156.2" transform="rotate(-90 244.2 156.2)">DB6</text>
<text x="246.6" y="156.2" transform="rotate(-90 246.6 156.2)">DB7</text>
<text x="249.1" y="156.2" transform="rotate(-90 249.1 156.2)">/RESET</text>
<text x="251.6" y="156.2" transform="rotate(-90 251.6 156.2)">/CS</text>
<text x="157.8" y="183.2" transform="rotate(-90 157.8 183.2)">DB0</text>
<text x="160.2" y="183.2" transform="rotate(-90 160.2 183.2)">DB1</text>
<text x="162.7" y="183.2" transform="rotate(-90 162.7 183.2)">DB2</text>
<text x="165.2" y="183.2" transform="rotate(-90 165.2 183.2)">DB3</text>
<text x="167.6" y="183.2" transform="rotate(-90 167.6 183.2)">GND</text>
<text x="170.1" y="183.2" transform="rotate(-90 170.1 183.2)">IOVCC</text>
<text x="172.5" y="183.2" transform="rotate(-90 172.5 183.2)">/CS</text>
<text x="175" y="183.2" transform="rotate(-90 175 183.2)">RS</text>
<text x="177.5" y="183.2" transform="rotate(-90 177.5 183.2)">/WR</text>
<text x="197.2" y="183.2" transform="rotate(-90 197.2 183.2)">LED_K2</text>
<text x="199.6" y="183.2" transform="rotate(-90 199.6 183.2)">LED_K3</text>
<text x="202.1" y="183.2" transform="rotate(-90 202.1 183.2)">LED_K4</text>
<text x="204.5" y="183.2" transform="rotate(-90 204.5 183.2)">LED_K5</text>
<text x="207" y="183.2" transform="rotate(-90 207 183.2)">LED_K6</text>
<text x="157.8" y="220.1" transform="rotate(-90 157.8 220.1)">X-</text>
<text x="160.2" y="220.1" transform="rotate(-90 160.2 220.1)">Y-</text>
<text x="162.7" y="220.1" transform="rotate(-90 162.7 220.1)">X+</text>
<text x="165.2" y="220.1" transform="rotate(-90 165.2 220.1)">Y+</text>
<text x="167.6" y="220.1" transform="rotate(-90 167.6 220.1)">GND</text>
<text x="170.1" y="220.1" transform="rotate(-90 170.1 220.1)">IOVCC</text>
<text x="172.5" y="220.1" transform="rotate(-90 172.5 220.1)">IOVCC</text>
<text x="177.5" y="220.1" transform="rotate(-90 177.5 220.1)">/CS</text>
<text x="180" y="220.1" transform="rotate(-90 180 220.1)">RS</text>
<text x="182.4" y="220.1" transform="rotate(-90 182.4 220.1)">/WR</text>
<text x="184.9" y="220.1" transform="rotate(-90 184.9 220.1)">/RD</text>
<text x="187.3" y="220.1" transform="rotate(-90 187.3 220.1)">DB0</text>
<text x="189.8" y="220.1" transform="rotate(-90 189.8 220.1)">DB1</text>
<text x="192.2" y="220.1" transform="rotate(-90 192.2 220.1)">DB2</text>
<text x="194.7" y="220.1" transform="rotate(-90 194.7 220.1)">DB3</text>
<text x="197.2" y="220.1" transform="rotate(-90 197.2 220.1)">DB4</text>
<text x="199.6" y="220.1" transform="rotate(-90 199.6 220.1)">DB5</text>
<text x="202.1" y="220.1" transform="rotate(-90 202.1 220.1)">DB6</text>
<text x="204.5" y="220.1" transform="rotate(-90 204.5 220.1)">DB7</text>
<text x="226.7" y="220.1" transform="rotate(-90 226.7 220.1)">/RESET</text>
<text x="229.2" y="220.1" transform="rotate(-90 229.2 220.1)">GND</text>
<text x="231.6" y="220.1" transform="rotate(-90 231.6 220.1)">LED_A</text>
<text x="234.1" y="220.1" transform="rotate(-90 234.1 220.1)">LED_K1</text>
<text x="236.5" y="220.1" transform="rotate(-90 236.5 220.1)">LED_K2</text>
<text x="239" y="220.1" transform="rotate(-90 239 220.1)">LED_K3</text>
<text x="241.5" y="220.1" transform="rotate(-90 241.5 220.1)">LED_K4</text>
<text x="243.9" y="220.1" transform="rotate(-90 243.9 220.1)">LED_K5</text>
<text x="251.3" y="220.1" transform="rotate(-90 251.3 220.1)">GND</text>
</g>
</svg>
